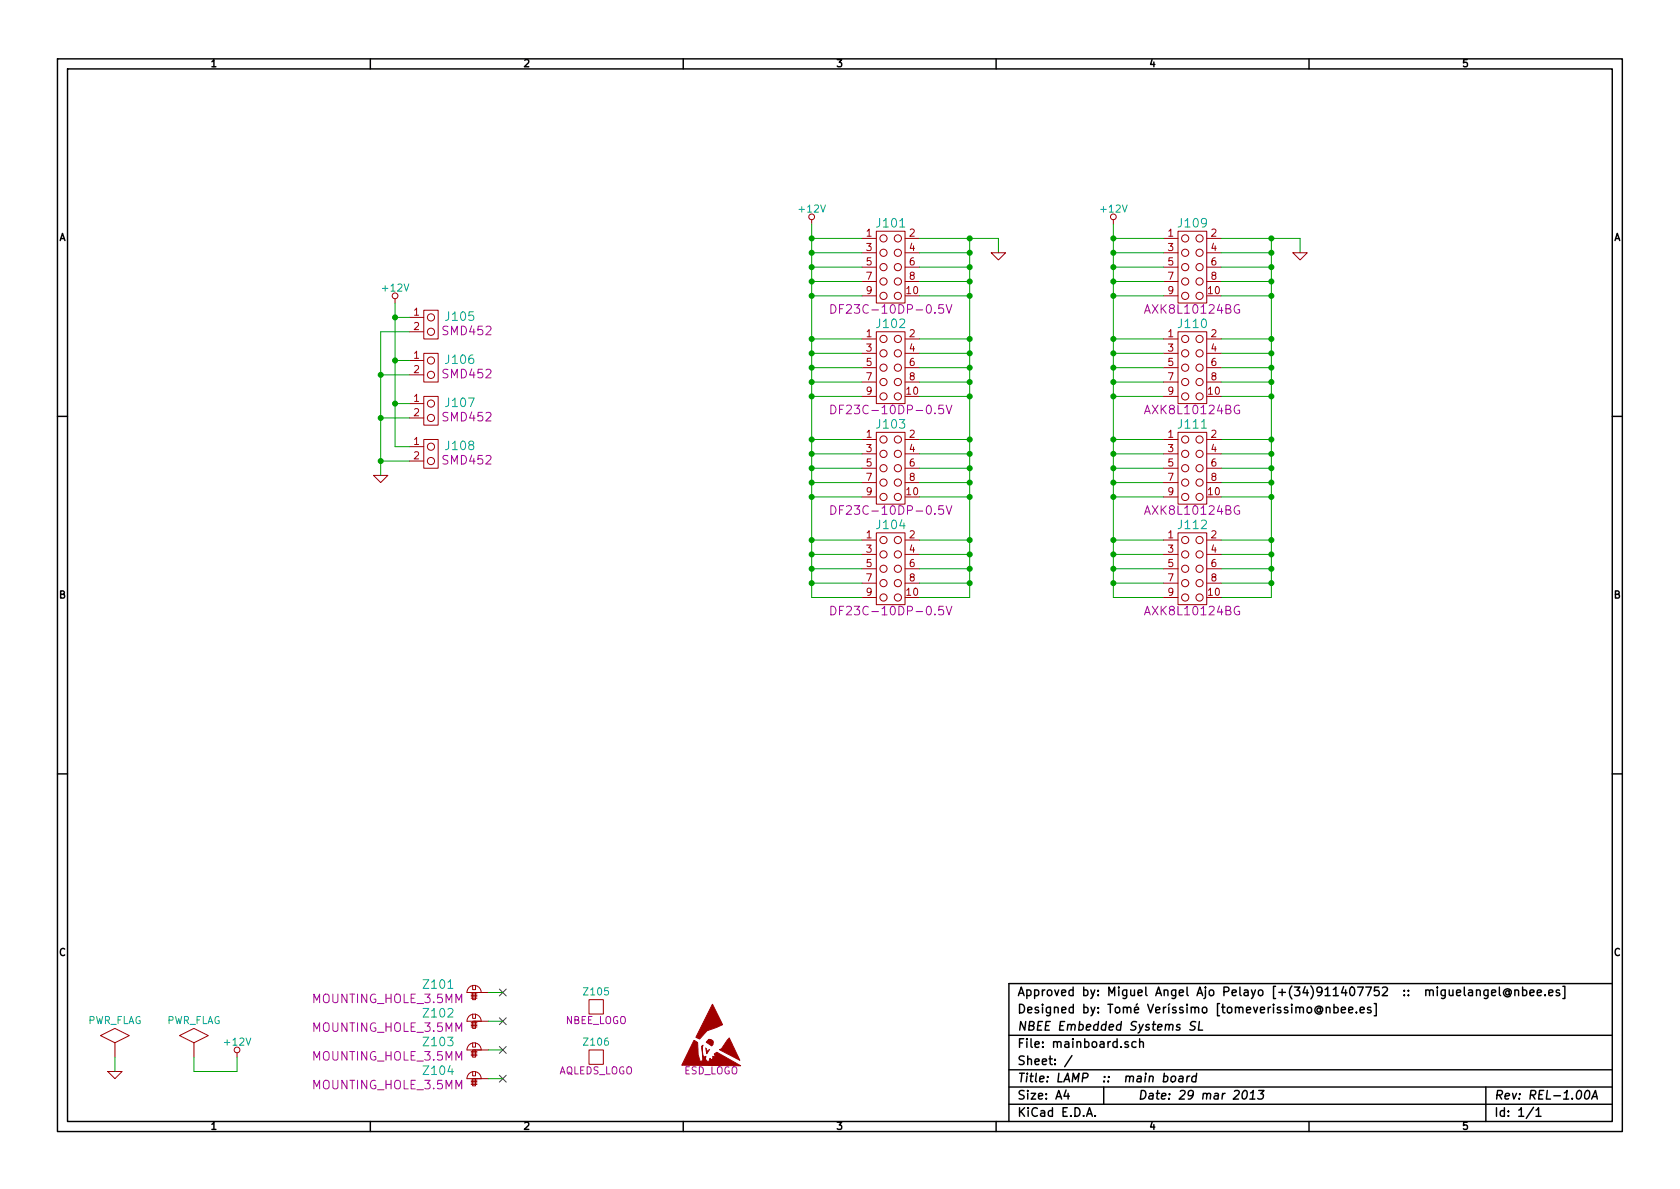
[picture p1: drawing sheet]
<svg xmlns="http://www.w3.org/2000/svg" width="297mm" height="210mm" viewBox="0 0 297 210" stroke-linecap="round" stroke-linejoin="round" font-family="sans-serif">
<g fill="none" stroke="#000" stroke-width=".25">
<path d="M10.2 10.4h276.6v189.7h-276.6zM11.9 12.2h273.2v186.1h-273.2zM65.5 10.4v1.8M120.8 10.4v1.8M176.1 10.4v1.8M231.4 10.4v1.8M10.2 73.6h1.7M285.1 73.6h1.7M10.2 136.8h1.7M285.1 136.8h1.7M234.5 178.3l.1-.1a.36 .36 0 0 1 .6 .1v.8M234.5 178.1v1"/>
<path d="M235.9 178.2a.48 .48 0 0 1 .6 .1v.7l-.2 .1-.4-.1M235.9 177.6v1.5M237.2 178.6l.7-.1-.1-.3-.4-.1-.2 .2v.7h.6M238.5 178.6l.7-.1-.1-.3-.4-.1-.2 .2v.7h.6M239.8 179v.1M240.5 178.6l.7-.1-.1-.3-.4-.1-.2 .2 .1 .7h.5M242.4 178.2l-.4-.1-.2 .2 .1 .2 .5 .2v.3h-.6M243 177.5h.3v2.1h-.3M258.9 174.5v1.4l.2 .2M259.7 175.1h.6v1M260.3 175.4l-.5 .1a.3 .3 0 0 0-.2 .3 .3 .3 0 0 0 .2 .3l.5-.1M261.1 175.2v-.1a.36 .36 0 0 1 .6 .2v.8"/>
<path d="M261.1 175.1v1M263.1 175.1v1.2l-.3 .3-.4-.1M263.1 175.1a.48 .48 0 0 0-.7 .1v.7l.3 .2 .4-.1M263.7 175.6l.8-.2-.1-.3h-.4l-.3 .2 .1 .7h.6M265.1 174.5v1.4l.2 .2M266.8 175.4a.36 .36 0 0 0-.5-.1 .36 .36 0 0 0 0 .5 .36 .36 0 0 0 .5 0M266.8 175.2v.6l.2 .1a.62 .62 0 0 0 0-1 .62 .62 0 0 0-1 .2 .72 .72 0 0 0 0 1 .72 .72 0 0 0 1.1 0M267.8 175.2l.1-.1a.36 .36 0 0 1 .6 .2v.8M267.8 175.1v1M269.2 175.1a.48 .48 0 0 1 .7 .1v.7l-.3 .2-.4-.1M269.2 174.5v1.6M270.5 175.6l.7-.2v-.3h-.5l-.2 .2 .1 .7h.6"/>
<path d="M271.8 175.6l.7-.2v-.3h-.5l-.2 .2 .1 .7h.6M273.2 175.9v.2M273.8 175.6l.8-.2-.1-.3h-.4l-.3 .2 .1 .7h.6M275.7 175.1h-.3l-.3 .2 .1 .2 .5 .1v.4h-.6M276.3 174.4h.4v2.2h-.4M285.1 173.9h-106.7v24.4M65.5 198.3v1.8M120.8 198.3v1.8M176.1 198.3v1.8M178.4 183.1h106.7M178.4 189.2h106.7M178.4 195.3h106.7"/>
<path d="M178.4 192.2h106.7M188.5 192.8l-.4 1h1M188.8 193.3v1.1M189.5 186.7l-1.3 1.9M192.1 197.4l.5-1.5 .5 1.5M192.3 197h.7M193.6 197.3v.1M195.1 192.2v3.1M199.5 184.3l-.4-.1-.2 .2 .1 .2 .5 .2v.3h-.6M200.9 184.3a.48 .48 0 0 0-.7 0v.8l.2 .1 .5-.1M201.5 184.3h.1a.36 .36 0 0 1 .6 .1v.8M201.5 183.7v1.5"/>
<path d="M205.8 190.4l.4-.1 .3 .3-.2 .6-.2 .1-.4-.1M207.2 190.4l.4-.1 .3 .3-.1 .4-.3 .3-.4-.1-.1-.2 .1-.4zM208.5 190.4h.6v.9M209.2 190.7a.69 .69 0 0 0-.8 .3v.2l.2 .1 .5-.1M209.9 190.3l-.1 1M210.4 190.3l-.3 .1-.2 .2M211.4 180.7a.61 .61 0 0 0-.9 .2v.3l.5 .3a.36 .36 0 0 1 .3 .3 .36 .36 0 0 1-.4 .4l-.5-.1M211.5 190.4l-.1-.1a.52 .52 0 0 0-.7 .3v.6l.3 .1 .4-.1M211.6 189.8l-.2 1.5M212.1 180.6l-.2 1.6h.7M219.9 193l.3-.2a.88 .88 0 0 1-.3 1.6l-.3-.3a1.19 1.19 0 0 1 .3-1.1zM221 194.4h.9"/>
<path d="M221.1 193.3l.5-.5-.2 1.6M222.6 192.8h.9l-.6 .6 .4 .1 .1 .2-.2 .6-.6 .1-.2-.2M231.4 198.3v1.8M262.7 192.2v6.1M271.1 195.8l-1.3 2M271.6 196.3l.4-.4v1.5M271.6 197.4h.9M280.5 192.9l.3-.1a.88 .88 0 0 1-.3 1.6l-.3-.3a1.17 1.17 0 0 1 .3-1.2zM281.4 194.4l.7-1.6 .3 1.6M281.6 193.9h.7"/>
</g>
<g fill="none" stroke="#a00000" stroke-width=".18">
<path d="M143.5 38.9v.7M196.8 38.9v.7M69.8 52.8v.8M72.4 56.1h2.5M72.4 58.7h2.5M74.9 54.9h2.6v5h-2.6zM152.4 42.2h2.5M152.4 44.7h2.5M152.4 47.2h2.5M152.4 49.8h2.5M152.4 52.3h2.5M152.4 59.9h2.5"/>
<path d="M154.9 40.9h5.1v12.7h-5.1zM154.9 58.7h5.1v12.7h-5.1zM160 42.2h2.6M160 44.7h2.6M160 47.2h2.6M160 49.8h2.6M160 59.9h2.6M175.3 44.7h2.5l-1.3 1.3zM205.7 42.2h2.6M205.7 44.7h2.6M205.7 47.2h2.6M205.7 49.8h2.6"/>
<path d="M205.7 52.3h2.6M205.7 59.9h2.6M208.3 40.9h5.1v12.7h-5.1zM208.3 58.7h5.1v12.7h-5.1zM213.4 42.2h2.5M213.4 44.7h2.5M213.4 47.2h2.5M213.4 49.8h2.5M213.4 59.9h2.5M228.6 44.7h2.5l-1.2 1.3zM72.4 63.7h2.5M72.4 66.3h2.5"/>
<path d="M72.4 71.4h2.5M72.4 73.9h2.5M72.4 79h2.5M74.9 62.5h2.6v5.1h-2.6zM74.9 70.1h2.6v5.1h-2.6zM74.9 77.7h2.6v5.1h-2.6zM152.4 62.5h2.5M152.4 65h2.5M152.4 67.6h2.5M152.4 70.1h2.5M152.4 77.7h2.5M154.9 76.4h5.1v12.7h-5.1z"/>
<path d="M160 62.5h2.6M160 65h2.6M160 67.6h2.6M160 77.7h2.6M205.7 62.5h2.6M205.7 65h2.6M205.7 67.6h2.6M205.7 70.1h2.6M205.7 77.7h2.6M208.3 76.4h5.1v12.7h-5.1zM213.4 62.5h2.5M213.4 65h2.5"/>
<path d="M213.4 67.6h2.5M213.4 77.7h2.5M66 84.1h2.6l-1.3 1.2zM72.4 81.5h2.5M152.4 80.3h2.5M152.4 82.8h2.5M152.4 85.3h2.5M152.4 87.9h2.5M152.4 95.5h2.5M152.4 98h2.5M154.9 94.2h5.1v12.7h-5.1zM160 80.3h2.6"/>
<path d="M160 82.8h2.6M160 85.3h2.6M160 95.5h2.6M160 98h2.6M205.7 80.3h2.6M205.7 82.8h2.6M205.7 85.3h2.6M205.7 87.9h2.6M205.7 95.5h2.6M205.7 98h2.6M208.3 94.2h5.1v12.7h-5.1zM213.4 80.3h2.5"/>
<path d="M213.4 82.8h2.5M213.4 85.3h2.5M213.4 95.5h2.5M213.4 98h2.5M152.4 100.6h2.5M152.4 103.1h2.5M152.4 105.7h2.5M160 100.6h2.6M160 103.1h2.6M205.7 100.6h2.6M205.7 103.1h2.6M205.7 105.7h2.6"/>
<path d="M213.4 100.6h2.5M213.4 103.1h2.5M82.9 174.7a1.28 1.28 0 0 1 1.3-.4 1.28 1.28 0 0 1 .9 1.2h-2.5zM83 179.6a1.27 1.27 0 0 1 1.4-.2 1.27 1.27 0 0 1 .7 1.2h-2.5l.1-.5zM83.3 176.5h1M83.3 176.3h1M83.3 176h1M83.3 175.8h1M83.6 175.5h.5v1.3h-.5zM83.6 179.3v.8h.5v-.8M83.6 174.2v.8h.5v-.8M83.8 175.5h2.6"/>
<path d="M104.1 176.8h2.6v2.5h-2.6zM17.8 183.1l2.5-1.2 2.6 1.2-2.6 1.3zM19 189.5h2.6l-1.3 1.2zM20.3 184.4v2.5M31.7 183.1l2.6-1.2 2.5 1.2-2.5 1.3zM34.3 184.4v2.5M41.9 186.2v.7M82.9 189.9a1.28 1.28 0 0 1 1.3-.3 1.28 1.28 0 0 1 .9 1.1h-2.5zM82.9 184.9a1.28 1.28 0 0 1 1.3-.4 1.28 1.28 0 0 1 .9 1.2h-2.5zM83.3 191.8h1M83.3 191.5h1M83.3 191.3h1"/>
<path d="M83.3 191h1M83.3 186.7h1M83.3 186.4h1M83.3 186.2h1M83.3 185.9h1M83.3 181.6h1M83.3 181.4h1M83.3 181.1h1M83.3 180.8h1M83.6 190.7h.5v1.3h-.5zM83.6 185.7h.5v1.2h-.5zM83.6 180.6h.5v1.3h-.5z"/>
<path d="M83.6 189.5v.7h.5v-.7M83.6 184.4v.8h.5v-.8M83.8 190.7h2.6M83.8 185.7h2.6M83.8 180.6h2.6M104.1 185.7h2.6v2.5h-2.6zM124.8 185.3l.2 1 .5-.7M124.9 185.4l.1 .6 .3-.3M124.9 184.3l.5-.2 .5 .5-.1 .3"/>
<circle cx="143.5" cy="38.3" r=".51"/>
<circle cx="196.9" cy="38.3" r=".51"/>
<circle cx="69.9" cy="52.3" r=".51"/>
<circle cx="76.2" cy="58.7" r=".63"/>
<circle cx="76.2" cy="56.1" r=".63"/>
<circle cx="156.2" cy="49.8" r=".63"/>
<circle cx="156.2" cy="44.7" r=".63"/>
<circle cx="156.2" cy="47.2" r=".63"/>
<circle cx="156.2" cy="42.2" r=".63"/>
<circle cx="156.2" cy="52.3" r=".63"/>
<circle cx="156.2" cy="59.9" r=".63"/>
<circle cx="158.7" cy="52.3" r=".63"/>
<circle cx="158.7" cy="59.9" r=".63"/>
<circle cx="158.7" cy="49.8" r=".63"/>
<circle cx="158.7" cy="44.7" r=".63"/>
<circle cx="158.7" cy="42.2" r=".63"/>
<circle cx="158.7" cy="47.2" r=".63"/>
<circle cx="209.5" cy="59.9" r=".63"/>
<circle cx="209.5" cy="44.7" r=".63"/>
<circle cx="209.5" cy="52.3" r=".63"/>
<circle cx="209.5" cy="47.2" r=".63"/>
<circle cx="209.5" cy="49.8" r=".63"/>
<circle cx="209.5" cy="42.2" r=".63"/>
<circle cx="212.1" cy="44.7" r=".63"/>
<circle cx="212.1" cy="42.2" r=".63"/>
<circle cx="212.1" cy="47.2" r=".63"/>
<circle cx="212.1" cy="52.3" r=".63"/>
<circle cx="212.1" cy="59.9" r=".63"/>
<circle cx="212.1" cy="49.8" r=".63"/>
<circle cx="76.2" cy="73.9" r=".63"/>
<circle cx="76.2" cy="79" r=".63"/>
<circle cx="76.2" cy="66.3" r=".63"/>
<circle cx="76.2" cy="63.7" r=".63"/>
<circle cx="76.2" cy="71.4" r=".63"/>
<circle cx="156.2" cy="65" r=".63"/>
<circle cx="156.2" cy="62.5" r=".63"/>
<circle cx="156.2" cy="77.7" r=".63"/>
<circle cx="156.2" cy="70.1" r=".63"/>
<circle cx="156.2" cy="67.6" r=".63"/>
<circle cx="158.7" cy="77.7" r=".63"/>
<circle cx="158.7" cy="67.6" r=".63"/>
<circle cx="158.7" cy="65" r=".63"/>
<circle cx="158.7" cy="62.5" r=".63"/>
<circle cx="158.7" cy="70.1" r=".63"/>
<circle cx="209.5" cy="70.1" r=".63"/>
<circle cx="209.5" cy="67.6" r=".63"/>
<circle cx="209.5" cy="65" r=".63"/>
<circle cx="209.5" cy="62.5" r=".63"/>
<circle cx="209.5" cy="77.7" r=".63"/>
<circle cx="212.1" cy="67.6" r=".63"/>
<circle cx="212.1" cy="65" r=".63"/>
<circle cx="212.1" cy="62.5" r=".63"/>
<circle cx="212.1" cy="70.1" r=".63"/>
<circle cx="212.1" cy="77.7" r=".63"/>
<circle cx="76.2" cy="81.5" r=".63"/>
<circle cx="156.2" cy="85.3" r=".63"/>
<circle cx="156.2" cy="95.5" r=".63"/>
<circle cx="156.2" cy="87.9" r=".63"/>
<circle cx="156.2" cy="98" r=".63"/>
<circle cx="156.2" cy="82.8" r=".63"/>
<circle cx="156.2" cy="80.3" r=".63"/>
<circle cx="158.7" cy="82.8" r=".63"/>
<circle cx="158.7" cy="98" r=".63"/>
<circle cx="158.7" cy="85.3" r=".63"/>
<circle cx="158.7" cy="95.5" r=".63"/>
<circle cx="158.7" cy="87.9" r=".63"/>
<circle cx="158.7" cy="80.3" r=".63"/>
<circle cx="209.5" cy="80.3" r=".63"/>
<circle cx="209.5" cy="82.8" r=".63"/>
<circle cx="209.5" cy="95.5" r=".63"/>
<circle cx="209.5" cy="87.9" r=".63"/>
<circle cx="209.5" cy="98" r=".63"/>
<circle cx="209.5" cy="85.3" r=".63"/>
<circle cx="212.1" cy="82.8" r=".63"/>
<circle cx="212.1" cy="87.9" r=".63"/>
<circle cx="212.1" cy="80.3" r=".63"/>
<circle cx="212.1" cy="98" r=".63"/>
<circle cx="212.1" cy="95.5" r=".63"/>
<circle cx="212.1" cy="85.3" r=".63"/>
<circle cx="156.2" cy="103.1" r=".63"/>
<circle cx="156.2" cy="100.6" r=".63"/>
<circle cx="156.2" cy="105.7" r=".63"/>
<circle cx="158.7" cy="103.1" r=".63"/>
<circle cx="158.7" cy="100.6" r=".63"/>
<circle cx="158.7" cy="105.7" r=".63"/>
<circle cx="209.5" cy="103.1" r=".63"/>
<circle cx="209.5" cy="100.6" r=".63"/>
<circle cx="209.5" cy="105.7" r=".63"/>
<circle cx="212.1" cy="105.7" r=".63"/>
<circle cx="212.1" cy="103.1" r=".63"/>
<circle cx="212.1" cy="100.6" r=".63"/>
<circle cx="41.9" cy="185.7" r=".51"/>
</g>
<path d="M88.3 180l1.2 1.2M88.3 174.9l1.2 1.2M89.5 180l-1.2 1.2M89.5 174.9l-1.2 1.2M88.3 190.1l1.2 1.3M88.3 185.1l1.2 1.2M89.5 190.1l-1.2 1.3M89.5 185.1l-1.2 1.2" fill="none" stroke="#0000c0" stroke-width=".18"/>
<path d="M146.9 53.9a.77 .77 0 0 1 .9 .7 .77 .77 0 0 1-.9 .8zM167.3 53.9l.5 1.5 .5-1.5M219.1 53.9a.71 .71 0 0 0-.9 .7 .71 .71 0 0 0 .9 .7l.1-.5h-.3M146.9 71.6a.77 .77 0 0 1 .9 .8 .77 .77 0 0 1-.9 .8zM167.3 71.6l.5 1.6 .5-1.6M219.1 71.7a.71 .71 0 0 0-.9 .7 .71 .71 0 0 0 .9 .7l.1-.6h-.3M146.9 89.4a.77 .77 0 0 1 .9 .8 .77 .77 0 0 1-.9 .8zM167.3 89.4l.5 1.6 .5-1.6M219.1 89.5a.71 .71 0 0 0-.9 .7 .71 .71 0 0 0 .9 .7l.1-.6h-.3M146.9 107.2a.77 .77 0 0 1 .9 .8 .77 .77 0 0 1-.9 .7zM167.3 107.2l.5 1.5 .5-1.5M219.1 107.3a.71 .71 0 0 0-.9 .7 .71 .71 0 0 0 .9 .7l.1-.6h-.3" fill="none" stroke="#a000a0" stroke-width=".18"/>
<g fill="none" stroke="#00a000" stroke-width=".18">
<path d="M143.5 39.6v66.1h8.9M196.8 39.6v66.1h8.9M69.8 53.6v25.4h2.6M69.8 56.1h2.6M72.4 58.7h-5.1v25.4M143.5 42.2h8.9M143.5 44.7h8.9M143.5 47.2h8.9M143.5 49.8h8.9M143.5 52.3h8.9M143.5 59.9h8.9M162.6 42.2h13.9v2.5"/>
<path d="M162.6 44.7h8.8M162.6 47.2h8.8M162.6 49.8h8.8M162.6 52.3h8.8M162.6 59.9h8.8M171.4 42.2v63.5h-8.8M196.8 42.2h8.9M196.8 44.7h8.9M196.8 47.2h8.9M196.8 49.8h8.9M196.8 52.3h8.9M196.8 59.9h8.9"/>
<path d="M215.9 42.2h14v2.5M215.9 44.7h8.9M215.9 47.2h8.9M215.9 49.8h8.9M215.9 52.3h8.9M215.9 59.9h8.9M224.8 42.2v63.5h-8.9M67.3 66.3h5.1M67.3 73.9h5.1M69.8 63.7h2.6M69.8 71.4h2.6M143.5 62.5h8.9"/>
<path d="M143.5 65h8.9M143.5 67.6h8.9M143.5 77.7h8.9M143.5 70.1h8.9M162.6 62.5h8.8M162.6 65h8.8M162.6 67.6h8.8M162.6 77.7h8.8M162.6 70.1h8.8M196.8 62.5h8.9M196.8 65h8.9M196.8 67.6h8.9"/>
<path d="M196.8 77.7h8.9M196.8 70.1h8.9M215.9 62.5h8.9M215.9 65h8.9M215.9 67.6h8.9M215.9 77.7h8.9M215.9 70.1h8.9M67.3 81.5h5.1M143.5 80.3h8.9M143.5 82.8h8.9M143.5 85.3h8.9M143.5 87.9h8.9"/>
<path d="M143.5 95.5h8.9M143.5 98h8.9M162.6 80.3h8.8M162.6 82.8h8.8M162.6 85.3h8.8M162.6 87.9h8.8M162.6 95.5h8.8M162.6 98h8.8M196.8 80.3h8.9M196.8 82.8h8.9M196.8 85.3h8.9M196.8 87.9h8.9"/>
<path d="M196.8 95.5h8.9M196.8 98h8.9M215.9 80.3h8.9M215.9 82.8h8.9M215.9 85.3h8.9M215.9 87.9h8.9M215.9 95.5h8.9M215.9 98h8.9M143.5 100.6h8.9M143.5 103.1h8.9M162.6 100.6h8.8M162.6 103.1h8.8"/>
<path d="M196.8 100.6h8.9M196.8 103.1h8.9M215.9 100.6h8.9M215.9 103.1h8.9M86.4 175.5h2.5M20.3 186.9v2.6M34.3 186.9v2.6h7.6v-2.6M86.4 190.7h2.5M86.4 185.7h2.5M86.4 180.6h2.5"/>
</g>
<g fill="#00a000" stroke="#00a000" stroke-width=".25">
<circle cx="143.5" cy="44.7" r=".41"/>
<circle cx="143.5" cy="47.2" r=".41"/>
<circle cx="143.5" cy="49.8" r=".41"/>
<circle cx="143.5" cy="52.3" r=".41"/>
<circle cx="143.5" cy="59.9" r=".41"/>
<circle cx="143.5" cy="62.5" r=".41"/>
<circle cx="143.5" cy="65" r=".41"/>
<circle cx="143.5" cy="67.6" r=".41"/>
<circle cx="143.5" cy="77.7" r=".41"/>
<circle cx="143.5" cy="80.3" r=".41"/>
<circle cx="143.5" cy="82.8" r=".41"/>
<circle cx="143.5" cy="85.3" r=".41"/>
<circle cx="143.5" cy="87.9" r=".41"/>
<circle cx="143.5" cy="95.5" r=".41"/>
<circle cx="143.5" cy="98" r=".41"/>
<circle cx="143.5" cy="100.6" r=".41"/>
<circle cx="143.5" cy="103.1" r=".41"/>
<circle cx="171.4" cy="44.7" r=".41"/>
<circle cx="171.4" cy="47.2" r=".41"/>
<circle cx="171.4" cy="49.8" r=".41"/>
<circle cx="171.4" cy="52.3" r=".41"/>
<circle cx="171.4" cy="59.9" r=".41"/>
<circle cx="171.4" cy="62.5" r=".41"/>
<circle cx="171.4" cy="65" r=".41"/>
<circle cx="171.4" cy="67.6" r=".41"/>
<circle cx="171.4" cy="77.7" r=".41"/>
<circle cx="171.4" cy="80.3" r=".41"/>
<circle cx="171.4" cy="82.8" r=".41"/>
<circle cx="171.4" cy="85.3" r=".41"/>
<circle cx="171.4" cy="87.9" r=".41"/>
<circle cx="171.4" cy="95.5" r=".41"/>
<circle cx="171.4" cy="98" r=".41"/>
<circle cx="171.4" cy="100.6" r=".41"/>
<circle cx="171.4" cy="103.1" r=".41"/>
<circle cx="143.5" cy="42.2" r=".41"/>
<circle cx="171.4" cy="42.2" r=".41"/>
<circle cx="143.5" cy="70.1" r=".41"/>
<circle cx="171.4" cy="70.1" r=".41"/>
<circle cx="67.3" cy="66.3" r=".41"/>
<circle cx="67.3" cy="73.9" r=".41"/>
<circle cx="67.3" cy="81.5" r=".41"/>
<circle cx="69.8" cy="56.1" r=".41"/>
<circle cx="69.8" cy="63.7" r=".41"/>
<circle cx="69.8" cy="71.4" r=".41"/>
<circle cx="196.8" cy="44.7" r=".41"/>
<circle cx="196.8" cy="47.2" r=".41"/>
<circle cx="196.8" cy="49.8" r=".41"/>
<circle cx="196.8" cy="52.3" r=".41"/>
<circle cx="196.8" cy="59.9" r=".41"/>
<circle cx="196.8" cy="62.5" r=".41"/>
<circle cx="196.8" cy="65" r=".41"/>
<circle cx="196.8" cy="67.6" r=".41"/>
<circle cx="196.8" cy="77.7" r=".41"/>
<circle cx="196.8" cy="80.3" r=".41"/>
<circle cx="196.8" cy="82.8" r=".41"/>
<circle cx="196.8" cy="85.3" r=".41"/>
<circle cx="196.8" cy="87.9" r=".41"/>
<circle cx="196.8" cy="95.5" r=".41"/>
<circle cx="196.8" cy="98" r=".41"/>
<circle cx="196.8" cy="100.6" r=".41"/>
<circle cx="196.8" cy="103.1" r=".41"/>
<circle cx="196.8" cy="42.2" r=".41"/>
<circle cx="196.8" cy="70.1" r=".41"/>
<circle cx="224.8" cy="44.7" r=".41"/>
<circle cx="224.8" cy="47.2" r=".41"/>
<circle cx="224.8" cy="49.8" r=".41"/>
<circle cx="224.8" cy="52.3" r=".41"/>
<circle cx="224.8" cy="59.9" r=".41"/>
<circle cx="224.8" cy="62.5" r=".41"/>
<circle cx="224.8" cy="65" r=".41"/>
<circle cx="224.8" cy="67.6" r=".41"/>
<circle cx="224.8" cy="77.7" r=".41"/>
<circle cx="224.8" cy="80.3" r=".41"/>
<circle cx="224.8" cy="82.8" r=".41"/>
<circle cx="224.8" cy="85.3" r=".41"/>
<circle cx="224.8" cy="87.9" r=".41"/>
<circle cx="224.8" cy="95.5" r=".41"/>
<circle cx="224.8" cy="98" r=".41"/>
<circle cx="224.8" cy="100.6" r=".41"/>
<circle cx="224.8" cy="103.1" r=".41"/>
<circle cx="224.8" cy="42.2" r=".41"/>
<circle cx="224.8" cy="70.1" r=".41"/>
</g>
<g fill="#a00000" stroke="#a00000" stroke-width=".18">
<path d="M124.2 184.9l.1-.1-.2 .3z"/>
<path d="M125.3 183.8l.8 .9-.3 .3-.9-.7z"/>
<path d="M125.4 183.8l.6 .2 .1 .3-.1 .3z"/>
<path d="M128.9 183.5l1.9 4-3.6-1.9 .4-.1z"/>
<path d="M126 177.6l1.8 3.6-2.8 1.1-1.3 1.4-.7-.3z"/>
<path d="M122.7 184l.6 .3 .1 2.2 .5 1.4 .4-.5-.1-2.4 .1 1.7 .3 .2 .2-.1-.1 .5 .5 .5h.1l.2-.7 .3 .3 .2-.2v-.4l.3 .1 .1-.1-.1-.4 .4-.3 4.3 2.4-10.5-.1z"/>
</g>
<g font-size="2.1" fill="#00a0a0">
<text x="155.1" y="40.3">J101</text>
<text x="208.5" y="40.3">J109</text>
<text x="78.9" y="56.8">J105</text>
<text x="155.1" y="58.1">J102</text>
<text x="208.5" y="58.1">J110</text>
<text x="78.9" y="64.4">J106</text>
<text x="78.9" y="72.1">J107</text>
<text x="155.1" y="75.9">J103</text>
<text x="208.5" y="75.9">J111</text>
<text x="78.9" y="79.7">J108</text>
<text x="155.1" y="93.6">J104</text>
<text x="208.5" y="93.6">J112</text>
<text x="75.1" y="174.9">Z101</text>
<text x="75.1" y="185.1">Z103</text>
<text x="75.1" y="180">Z102</text>
<text x="75.1" y="190.2">Z104</text>
</g>
<g font-size="2.1" fill="#a000a0">
<text x="78.4" y="59.4">SMD452</text>
<text x="148.6" y="55.5">DF23C-10DP-0.5V</text>
<text x="202.8" y="55.5">AXK8L10124BG</text>
<text x="78.4" y="67">SMD452</text>
<text x="78.4" y="74.6">SMD452</text>
<text x="148.6" y="73.3">DF23C-10DP-0.5V</text>
<text x="202.8" y="73.3">AXK8L10124BG</text>
<text x="78.4" y="82.2">SMD452</text>
<text x="148.6" y="91.1">DF23C-10DP-0.5V</text>
<text x="202.8" y="91.1">AXK8L10124BG</text>
<text x="148.6" y="108.9">DF23C-10DP-0.5V</text>
<text x="202.8" y="108.9">AXK8L10124BG</text>
<text x="55.4" y="177.5">MOUNTING_HOLE_3.5MM</text>
<text x="55.4" y="182.5">MOUNTING_HOLE_3.5MM</text>
<text x="55.4" y="187.6">MOUNTING_HOLE_3.5MM</text>
<text x="55.4" y="192.7">MOUNTING_HOLE_3.5MM</text>
</g>
<g font-size="2.1">
<text x="179.9" y="179.3">Designed by: Tomé Veríssimo [tomeverissimo@nbee.es]</text>
<text x="179.9" y="176.2">Approved by: Miguel Angel Ajo Pelayo [+(34)911407752 :: miguelangel@nbee.es]</text>
<text x="179.9" y="185.4">File: mainboard.sch</text>
<text x="179.9" y="182.3">NBEE Embedded Systems SL</text>
<text x="179.9" y="191.5">Title: LAMP :: main board</text>
<text x="179.9" y="188.4">Sheet: /</text>
<text x="179.9" y="197.6">KiCad E.D.A.</text>
<text x="179.9" y="194.5">Size: A4</text>
<text x="201.2" y="194.5">Date: 29 mar 2013</text>
<text x="264.2" y="194.5">Rev: REL-1.00A</text>
<text x="264.2" y="197.6">Id: 1/1</text>
</g>
<g font-size="1.8">
<text x="37.3" y="11.9">1</text>
<text x="92.7" y="11.9">2</text>
<text x="148" y="11.9">3</text>
<text x="203.3" y="11.9">4</text>
<text x="258.6" y="11.9">5</text>
<text x="10.4" y="42.7">A</text>
<text x="285.3" y="42.7">A</text>
<text x="10.4" y="105.9">B</text>
<text x="285.3" y="105.9">B</text>
<text x="10.4" y="169.1">C</text>
<text x="285.3" y="169.1">C</text>
<text x="37.3" y="199.8">1</text>
<text x="92.7" y="199.8">2</text>
<text x="148" y="199.8">3</text>
<text x="203.3" y="199.8">4</text>
<text x="258.6" y="199.8">5</text>
</g>
<g font-size="1.8" fill="#00a0a0">
<text x="141.4" y="37.6">+12V</text>
<text x="194.8" y="37.6">+12V</text>
<text x="67.8" y="51.6">+12V</text>
<text x="103.4" y="176.1">Z105</text>
<text x="15.4" y="181.1">PWR_FLAG</text>
<text x="29.3" y="181.1">PWR_FLAG</text>
<text x="39.8" y="185">+12V</text>
<text x="103.4" y="185">Z106</text>
</g>
<g font-size="1.8" fill="#a00000">
<text x="153.2" y="41.9">1</text>
<text x="160.8" y="41.9">2</text>
<text x="206.5" y="41.9">1</text>
<text x="214.1" y="41.9">2</text>
<text x="153.2" y="44.4">3</text>
<text x="153.2" y="47">5</text>
<text x="160.8" y="44.4">4</text>
<text x="160.8" y="47">6</text>
<text x="206.5" y="44.4">3</text>
<text x="206.5" y="47">5</text>
<text x="214.1" y="44.4">4</text>
<text x="214.1" y="47">6</text>
<text x="153.2" y="49.5">7</text>
<text x="153.2" y="52.1">9</text>
<text x="160.3" y="52.1">10</text>
<text x="160.8" y="49.5">8</text>
<text x="206.5" y="49.5">7</text>
<text x="206.5" y="52.1">9</text>
<text x="213.7" y="52.1">10</text>
<text x="214.1" y="49.5">8</text>
<text x="73.2" y="55.9">1</text>
<text x="73.2" y="58.4">2</text>
<text x="153.2" y="59.7">1</text>
<text x="160.8" y="59.7">2</text>
<text x="206.5" y="59.7">1</text>
<text x="214.1" y="59.7">2</text>
<text x="73.2" y="63.5">1</text>
<text x="153.2" y="62.2">3</text>
<text x="153.2" y="64.8">5</text>
<text x="160.8" y="62.2">4</text>
<text x="160.8" y="64.8">6</text>
<text x="206.5" y="62.2">3</text>
<text x="206.5" y="64.8">5</text>
<text x="214.1" y="62.2">4</text>
<text x="214.1" y="64.8">6</text>
<text x="73.2" y="66">2</text>
<text x="73.2" y="71.1">1</text>
<text x="153.2" y="67.3">7</text>
<text x="153.2" y="69.8">9</text>
<text x="160.3" y="69.8">10</text>
<text x="160.8" y="67.3">8</text>
<text x="206.5" y="67.3">7</text>
<text x="206.5" y="69.8">9</text>
<text x="213.7" y="69.8">10</text>
<text x="214.1" y="67.3">8</text>
<text x="73.2" y="73.7">2</text>
<text x="153.2" y="77.5">1</text>
<text x="160.8" y="77.5">2</text>
<text x="206.5" y="77.5">1</text>
<text x="214.1" y="77.5">2</text>
<text x="73.2" y="78.7">1</text>
<text x="73.2" y="81.3">2</text>
<text x="153.2" y="80">3</text>
<text x="153.2" y="82.5">5</text>
<text x="160.8" y="80">4</text>
<text x="160.8" y="82.5">6</text>
<text x="206.5" y="80">3</text>
<text x="206.5" y="82.5">5</text>
<text x="214.1" y="80">4</text>
<text x="214.1" y="82.5">6</text>
<text x="153.2" y="85.1">7</text>
<text x="153.2" y="87.6">9</text>
<text x="160.3" y="87.6">10</text>
<text x="160.8" y="85.1">8</text>
<text x="206.5" y="85.1">7</text>
<text x="206.5" y="87.6">9</text>
<text x="213.7" y="87.6">10</text>
<text x="214.1" y="85.1">8</text>
<text x="153.2" y="95.2">1</text>
<text x="160.8" y="95.2">2</text>
<text x="206.5" y="95.2">1</text>
<text x="214.1" y="95.2">2</text>
<text x="153.2" y="97.8">3</text>
<text x="153.2" y="100.3">5</text>
<text x="160.8" y="97.8">4</text>
<text x="160.8" y="100.3">6</text>
<text x="206.5" y="97.8">3</text>
<text x="206.5" y="100.3">5</text>
<text x="214.1" y="97.8">4</text>
<text x="214.1" y="100.3">6</text>
<text x="153.2" y="102.9">7</text>
<text x="153.2" y="105.4">9</text>
<text x="160.3" y="105.4">10</text>
<text x="160.8" y="102.9">8</text>
<text x="206.5" y="102.9">7</text>
<text x="206.5" y="105.4">9</text>
<text x="213.7" y="105.4">10</text>
<text x="214.1" y="102.9">8</text>
</g>
<g font-size="1.8" fill="#a000a0">
<text x="99.9" y="181.1">NBEE_LOGO</text>
<text x="98.6" y="190">AQLEDS_LOGO</text>
<text x="120.8" y="190">ESD_LOGO</text>
</g>
</svg>
